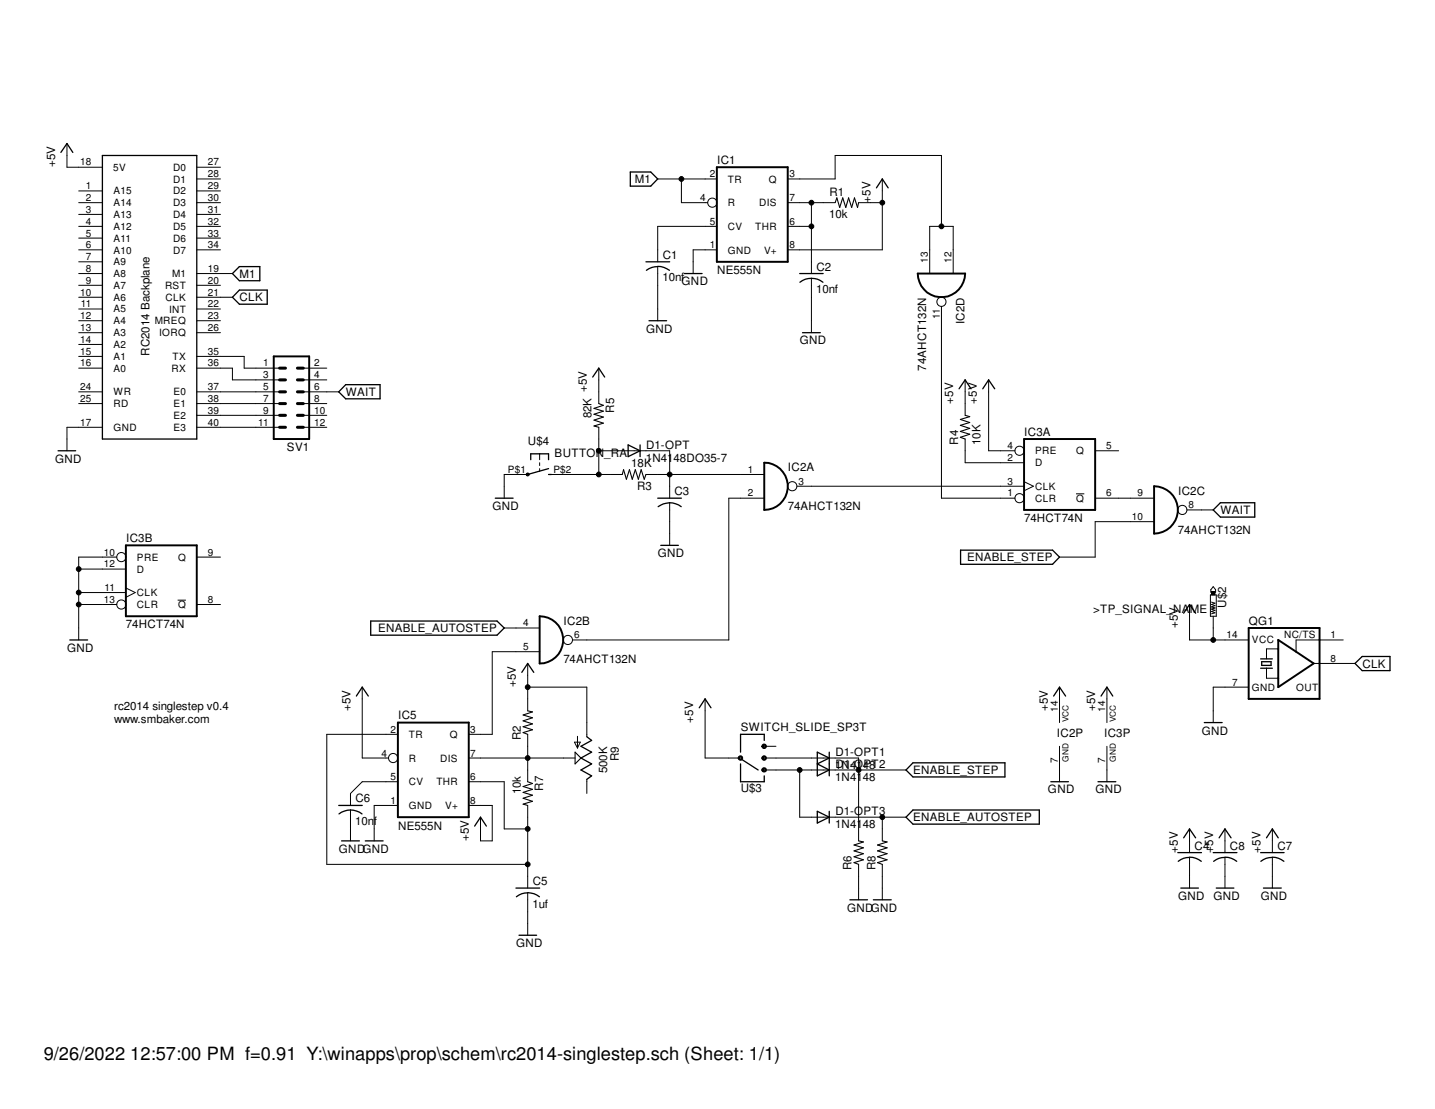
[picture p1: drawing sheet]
<svg xmlns="http://www.w3.org/2000/svg" width="279mm" height="216mm" viewBox="0 0 279 216" stroke-linecap="round" stroke-linejoin="round" font-family="sans-serif">
<g fill="none" stroke="#000" stroke-width=".19">
<path d="M13 27.9v4.7h6.9M15.3 37.2h4.6M15.3 39.5h4.6M38.3 37.2h4.6M38.3 39.5h4.6M38.3 32.6h4.6M38.3 34.8h4.6M128.1 34.8h11.5M132.7 34.8v4.7h5.1M153.4 39.5h9.2M153.4 34.8h9.2v-4.5h20.7v13.8M158 39.5v13.8"/>
<path d="M167.2 39.5h4.6M171.8 34.8v13.8h-18.4M15.3 41.7h4.6M15.3 44.1h4.6M15.3 46.4h4.6M15.3 48.6h4.6M15.3 51h4.6M15.3 53.3h4.6M15.3 55.5h4.6M15.3 57.9h4.6M38.3 41.7h4.6M38.3 44.1h4.6"/>
<path d="M38.3 46.4h4.6M38.3 48.6h4.6M38.3 53.3h7M38.3 55.5h4.6M38.3 57.9h7M128.1 51.9v10.5M139.6 44.1h-11.5v6.9M139.6 48.6h-4.6v4.7M153.4 44.1h4.6M158 54.2v10.6M181 53.3v-9.2h4.6v9.2M183.3 59.6v37.4h14.3"/>
<path d="M15.3 60.2h4.6M15.3 62.4h4.6M15.3 64.8h4.6M15.3 67.1h4.6M15.3 69.4h4.6M15.3 71.7h4.6M15.3 76.3h4.6M15.3 78.6h4.6M38.3 60.2h4.6M38.3 62.4h4.6M38.3 64.8h4.6M38.3 69.4h9.2v2.3h6.9"/>
<path d="M38.3 71.7h7v2.3h9.1M38.3 76.3h16.1M38.3 78.6h16.1M59.1 71.7h4.5M59.1 76.3h6.9M59.1 78.6h4.5M59.1 74h4.5M116.6 71.7v6.9M187.9 74v6.9M192.5 74v13.8h5.1M19.9 83.2h-6.9v4.6M38.3 83.2h16.1"/>
<path d="M38.3 80.9h16.1M59.1 83.2h4.5M59.1 80.9h4.5M102.5 92.2h.5l.1 .2-.1 .2h-.5zM102.7 92.4h-4.5v4.6M105.1 88.3v1.2M105.1 90.1v.5M105.1 91.2v.6M107.4 92.4h13.8M116.6 87.8h13.8v9.2M116.6 83.2v9.2M125.8 92.4h23"/>
<path d="M130.4 97.9v8.3M148.8 97h-6.9v27.6h-30.4M155.2 94.7h44.2M187.9 85.5v4.6h11.5M199.4 93.8l1.8 .9-1.8 .8M209.5 96.1h1.6M213.2 97h11.5M213.2 87.8h4.6M231.1 99.3h5.1M15.3 117.7h7.4M15.3 110.8h9.2M15.3 115.4h9.2"/>
<path d="M22.7 108.5h-7.4v16.1M24.5 114.5l1.8 .9-1.8 .9M34.6 116.8h1.6M38.3 117.7h4.6M38.3 108.5h4.6M224.7 101.6h-11.5v6.9h-6.9M231.6 117.7v6.9h11.5M235.7 115.8h1.1v4.2h-1.1zM235.9 115.2h.7v.6h-.7zM235.9 117.2l.7 .2-.7 .3 .7 .2-.7 .3 .7 .2-.7 .2 .7 .2-.7 .2 .7 .3-.7 .2M236.2 120v4.6M236.2 114.2l.5 .6v.5h-.9v-.5z"/>
<path d="M70.5 133.8v13.8h5.1M98.2 122.3h6.9M102.7 129.2v9.2M102.7 133.8h11.6v9.6M105.1 126.9h-9.3v16.1h-4.5M137.3 136.1v11.5h6.9M206.3 133.8v6.9M215.5 133.8v6.9M243.1 133.8h-6.9v6.9M246.6 130.1v1.9h2.3M248.9 126.3h-2.3v2M255.8 129.2h8"/>
<path d="M261.5 124.6h-9.2v2.3M68.2 157.7v6M77.5 143h-13.9v25.3h39.1M77.5 152.2h-7l-2.3 2.3v2.3M77.5 156.8h-4.6v6.9M91.3 147.6h20.7M91.3 152.2h6.9v9.2h4.5M91.3 156.8h4.5v6.9h-2.2v-4.6M102.7 143v9.2M102.7 156.8v16.1M111.8 144.5h1.2l-.6 1.1zM112.4 143.3v2.3"/>
<path d="M114.3 151.7v2.8M143.8 147.3l.5-.1 .3 .4-.1 .2-.2 .2-.5-.2-.1-.2h.3l.1-.2 .3 .2-.3 .2-.1-.2h-.3zM148.4 149.6l.2-.1 .5 .1v.6l-.2 .1-.5-.1-.1-.3h.3l.1-.2 .3 .2-.2 .2-.5-.2zM148.4 147.3l.5-.1 .3 .4-.1 .2-.5 .2-.3-.4h.3l.1-.2 .3 .2-.3 .2-.1-.2h-.3zM148.4 145l.5-.1 .3 .4-.1 .2-.5 .2-.3-.4h.3l.1-.2 .3 .2-.3 .2-.1-.2h-.3zM148.8 147.6h18.4v16.1M148.8 149.9h27.6M148.8 145.3h2.3M155.7 149.9v9.2h20.7M171.8 159.1v4.6M206.3 145.3v6.9M215.5 145.3v6.9"/>
<path d="M102.7 173.8v8.3M167.2 168.3v6.9M171.8 168.3v6.9M231.6 161.4v4.6M231.6 166.9v6M238.5 161.4v4.6M238.5 166.9v6M247.7 161.4v4.6M247.7 166.9v6"/>
<circle cx="132.7" cy="34.8" r=".46"/>
<circle cx="138.7" cy="39.5" r=".89"/>
<circle cx="158" cy="39.5" r=".46"/>
<circle cx="171.8" cy="39.5" r=".46"/>
<circle cx="158" cy="44.1" r=".46"/>
<circle cx="183.3" cy="58.8" r=".89"/>
<circle cx="183.3" cy="44.1" r=".46"/>
<circle cx="116.6" cy="92.4" r=".46"/>
<circle cx="116.6" cy="87.8" r=".46"/>
<circle cx="130.4" cy="92.4" r=".46"/>
<circle cx="154.3" cy="94.7" r=".89"/>
<circle cx="198.5" cy="87.8" r=".89"/>
<circle cx="198.5" cy="97" r=".89"/>
<circle cx="230.2" cy="99.3" r=".89"/>
<circle cx="15.3" cy="110.8" r=".46"/>
<circle cx="15.3" cy="115.4" r=".46"/>
<circle cx="15.3" cy="117.7" r=".46"/>
<circle cx="23.6" cy="117.7" r=".89"/>
<circle cx="23.6" cy="108.5" r=".89"/>
<circle cx="102.7" cy="133.8" r=".46"/>
<circle cx="110.6" cy="124.6" r=".89"/>
<circle cx="236.2" cy="124.6" r=".46"/>
<circle cx="76.5" cy="147.6" r=".89"/>
<circle cx="102.7" cy="147.6" r=".46"/>
<circle cx="155.7" cy="149.9" r=".46"/>
<circle cx="167.2" cy="149.9" r=".46"/>
<circle cx="171.8" cy="159.1" r=".46"/>
<circle cx="102.7" cy="161.4" r=".46"/>
<circle cx="102.7" cy="168.3" r=".46"/>
</g>
<g fill="none" stroke="#000" stroke-width=".25">
<path d="M11.9 29.7l1.1-1.8 1.2 1.8M19.9 30.3h18.4v55.2h-18.4zM122.7 33.5h4l1.4 1.3-1.4 1.4h-4zM170.6 36.6l1.2-1.8 1.1 1.8M46.6 51.9h4v2.8h-4l-1.3-1.4zM46.6 56.5h5.4v2.7h-5.4l-1.3-1.3zM125.8 51h4.6M128.1 51.9a4 4 0 0 1 2.2 .7M128.1 51.9a3.5 3.5 0 0 0-2.2 .7M133.3 53.3h3.4M155.7 53.3h4.6M155.7 54.9a3.7 3.7 0 0 1 4.5 0"/>
<path d="M67.3 74.9h6.7v2.7h-6.7l-1.3-1.3zM115.4 73.4l1.2-1.7 1.1 1.7M126.4 62.4h3.4M156.3 64.8h3.4M186.7 75.7l1.2-1.7 1.2 1.7M191.3 75.7l1.2-1.7 1.2 1.7M11.3 87.8h3.4M96.4 97h3.5M103.3 89.5v-1.2h3.5v1.2M106.8 92.4h.6M106.8 91.2l-4.1 1.2M122.3 86.6l2.3 1.2-2.3 1.1z"/>
<path d="M124.6 86.6v2.3M128.1 97h4.6M128.1 98.6a3.7 3.7 0 0 1 4.5 0M236.2 99.3l1.4-1.4h6.7v2.8h-6.7zM128.7 106.2h3.4M187 107.1h17.9l1.4 1.4-1.4 1.4h-17.9zM230.5 119.4l1.1-1.7 1.2 1.7M13.6 124.6h3.5M69.4 135.5l1.1-1.7 1.2 1.7M72.2 120.9h24.6l1.4 1.4-1.4 1.4h-24.6zM101.6 130.9l1.1-1.7 1.2 1.7M136.1 137.8l1.2-1.7 1.1 1.7"/>
<path d="M205.1 135.5l1.2-1.7 1.2 1.7M214.4 135.5l1.1-1.7 1.2 1.7M245.4 130.1h2.3M245.4 128.3h2.3M245.7 128.8h1.8v.7h-1.8zM263.8 129.2l1.4-1.4h5.4v2.8h-5.4zM66 156.8h4.5M66 158.5a3.7 3.7 0 0 1 4.5 0M114.3 143.4l.9 .7-2.1 1.2 2.1 1.1-2.1 1.2 2.1 1.1-2.1 1.2 2.1 1.1-.9 .7M144.2 148.7v3.5h4.6v-1.2M144.4 147.8l3.2 2.1M148.8 144.1v-1.1h-4.6v3.4"/>
<path d="M159.1 146.4l2.4 1.2-2.4 1.1 2.4 1.2-2.4 1.1zM159.1 157.9l2.4 1.2-2.4 1.1zM161.5 146.4v4.6M161.5 157.9v2.3M177.8 157.7h24.6v2.7h-24.6l-1.4-1.3zM177.8 148.5h17.9v2.8h-17.9l-1.4-1.4zM204.6 152.2h3.4M213.8 152.2h3.5M234.5 140.7h3.5M66.5 163.7h3.5M71.1 163.7h3.5M92.4 160.8l1.2-1.7 1.1 1.7"/>
<path d="M100.5 172.9h4.6M102.7 173.8a3.6 3.6 0 0 1 2.3 .8M102.7 173.8a3.3 3.3 0 0 0-2.2 .8M165.5 175.2h3.4M170.1 175.2h3.4M229.3 166h4.6M229.9 172.9h3.4M230.5 163.1l1.1-1.7 1.2 1.7M231.6 166.9a3.6 3.6 0 0 1 2.3 .8M231.6 166.9a3.3 3.3 0 0 0-2.2 .8M236.2 166h4.6M236.8 172.9h3.4"/>
<path d="M237.4 163.1l1.1-1.7 1.2 1.7M238.5 166.9a3.6 3.6 0 0 1 2.3 .8M238.5 166.9a3.3 3.3 0 0 0-2.2 .8M245.4 166h4.6M246 172.9h3.5M246.6 163.1l1.1-1.7 1.2 1.7M247.7 166.9a3.6 3.6 0 0 1 2.3 .8M247.7 166.9a3.3 3.3 0 0 0-2.2 .8M101 182.1h3.5"/>
</g>
<path d="M162.6 39.5l.3-1 .6 1.9 .6-1.9 .6 1.9 .5-1.9 .6 1.9 .6-1.9 .6 1.9 .2-.9M116.6 78.6l.9 .3-1.8 .6 1.8 .6-1.8 .5 1.8 .6-1.8 .6 1.8 .6-1.8 .5 .9 .3M121.2 92.4l.2-1 .6 1.9 .6-1.9 .5 1.9 .6-1.9 .6 1.9 .5-1.9 .6 1.9 .4-.9M187.9 80.9l.9 .2-1.8 .6 1.8 .6-1.8 .5 1.8 .6-1.8 .6 1.8 .5-1.8 .6 .9 .4M102.7 138.4l1 .2-1.8 .6 1.8 .5-1.8 .6 1.8 .6-1.8 .6 1.8 .6-1.8 .5 .8 .4M102.7 152.2l1 .3-1.8 .6 1.8 .6-1.8 .6 1.8 .5-1.8 .6 1.8 .6-1.8 .5 .8 .3M112 146.4l1.1 1.2-1.1 1.1zM167.2 163.7l.9 .2-1.8 .6 1.8 .6-1.8 .6 1.8 .5-1.8 .6 1.8 .6-1.8 .5 .9 .4M171.8 163.7l.9 .2-1.8 .6 1.8 .6-1.8 .6 1.8 .5-1.8 .6 1.8 .6-1.8 .5 .9 .4" fill="none" stroke="#000" stroke-width=".21"/>
<path d="M139.6 32.6h13.8v18.4h-13.8zM178.7 53.3h9.2a4.6 4.6 0 0 1-4.6 4.5 4.6 4.6 0 0 1-4.6-4.5zM53.3 69.4h6.9v16.1h-6.9zM148.8 90.1a4.6 4.6 0 0 1 4.6 4.6 4.6 4.6 0 0 1-4.6 4.6zM199.4 85.5h13.8v13.8h-13.8zM224.7 94.7a4.6 4.6 0 0 1 4.6 4.6 4.6 4.6 0 0 1-4.6 4.6zM24.5 106.2h13.8v13.8h-13.8zM105.1 120a4.6 4.6 0 0 1 4.6 4.6 4.6 4.6 0 0 1-4.6 4.6zM243.1 122.3h13.8v13.8h-13.8zM248.9 124.6l6.9 4.6-6.9 4.6zM77.5 140.7h13.8v18.4h-13.8z" fill="none" stroke="#000" stroke-width=".38"/>
<path d="M54.4 76.3h1.2M54.4 74h1.2M54.4 71.7h1.2M54.4 78.6h1.2M57.9 76.3h1.2M57.9 74h1.2M57.9 71.7h1.2M57.9 78.6h1.2M54.4 83.2h1.2M54.4 80.9h1.2M57.9 83.2h1.2M57.9 80.9h1.2" fill="none" stroke="#000" stroke-width=".59"/>
<g fill="#000">
<path d="M102.5 92.2h.5l.1 .2-.1 .2h-.5z" fill-rule="evenodd"/>
<path d="M235.9 115.2h.7v.6h-.7z" fill-rule="evenodd"/>
<path d="M143.8 147.3l.5-.1 .3 .4-.1 .2-.2 .2-.5-.2-.1-.2h.3l.1-.2 .3 .2-.3 .2-.1-.2h-.3z" fill-rule="evenodd"/>
<path d="M148.4 149.6l.2-.1 .5 .1v.6l-.2 .1-.5-.1-.1-.3h.3l.1-.2 .3 .2-.2 .2-.5-.2z" fill-rule="evenodd"/>
<path d="M148.4 147.3l.5-.1 .3 .4-.1 .2-.5 .2-.3-.4h.3l.1-.2 .3 .2-.3 .2-.1-.2h-.3z" fill-rule="evenodd"/>
<path d="M148.4 145l.5-.1 .3 .4-.1 .2-.5 .2-.3-.4h.3l.1-.2 .3 .2-.3 .2-.1-.2h-.3z" fill-rule="evenodd"/>
<circle cx="132.7" cy="34.8" r=".46"/>
<circle cx="158" cy="39.5" r=".46"/>
<circle cx="171.8" cy="39.5" r=".46"/>
<circle cx="158" cy="44.1" r=".46"/>
<circle cx="183.3" cy="44.1" r=".46"/>
<circle cx="116.6" cy="92.4" r=".46"/>
<circle cx="116.6" cy="87.8" r=".46"/>
<circle cx="130.4" cy="92.4" r=".46"/>
<circle cx="15.3" cy="110.8" r=".46"/>
<circle cx="15.3" cy="115.4" r=".46"/>
<circle cx="15.3" cy="117.7" r=".46"/>
<circle cx="102.7" cy="133.8" r=".46"/>
<circle cx="236.2" cy="124.6" r=".46"/>
<circle cx="102.7" cy="147.6" r=".46"/>
<circle cx="155.7" cy="149.9" r=".46"/>
<circle cx="167.2" cy="149.9" r=".46"/>
<circle cx="171.8" cy="159.1" r=".46"/>
<circle cx="102.7" cy="161.4" r=".46"/>
<circle cx="102.7" cy="168.3" r=".46"/>
</g>
<text font-size="3.6" x="8.5" y="206.4">9/26/2022 12:57:00 PM f=0.91 Y:\winapps\prop\schem\rc2014-singlestep.sch (Sheet: 1/1)</text>
<g font-size="2.2">
<text x="10.7" y="32.6" transform="rotate(-90 10.7 32.6)">+5V</text>
<text x="123.6" y="35.6">M1</text>
<text x="139.6" y="31.9">IC1</text>
<text x="161.5" y="38.1">R1</text>
<text x="169.5" y="39.5" transform="rotate(-90 169.5 39.5)">+5V</text>
<text x="161.5" y="42.5">10k</text>
<text x="129" y="50.4">C1</text>
<text x="139.6" y="53.4">NE555N</text>
<text x="159" y="52.7">C2</text>
<text x="46.7" y="54.1">M1</text>
<text x="46.7" y="58.7">CLK</text>
<text x="129" y="54.7">10nf</text>
<text x="132.7" y="55.5">GND</text>
<text x="158.9" y="57.1">10nf</text>
<text x="125.8" y="64.8">GND</text>
<text x="187.8" y="63.2" transform="rotate(-90 187.8 63.2)">IC2D</text>
<text x="29.1" y="69.3" transform="rotate(-90 29.1 69.3)">RC2014 Backplane</text>
<text x="155.7" y="67.1">GND</text>
<text x="67.4" y="77.1">WAIT</text>
<text x="114.3" y="76.3" transform="rotate(-90 114.3 76.3)">+5V</text>
<text x="180.3" y="72.1" transform="rotate(-90 180.3 72.1)">74AHCT132N</text>
<text x="115.2" y="81.4" transform="rotate(-90 115.2 81.4)">82K</text>
<text x="119.5" y="80.3" transform="rotate(-90 119.5 80.3)">R5</text>
<text x="185.6" y="78.6" transform="rotate(-90 185.6 78.6)">+5V</text>
<text x="190.2" y="78.6" transform="rotate(-90 190.2 78.6)">+5V</text>
<text x="55.9" y="87.8">SV1</text>
<text x="102.8" y="86.6">U$4</text>
<text x="108" y="88.9">BUTTON_RA</text>
<text x="125.8" y="89.9">1N4148DO35-7</text>
<text x="125.8" y="87.3">D1-OPT</text>
<text x="186.6" y="86.6" transform="rotate(-90 186.6 86.6)">R4</text>
<text x="190.9" y="86.6" transform="rotate(-90 190.9 86.6)">10K</text>
<text x="199.4" y="84.9">IC3A</text>
<text x="10.8" y="90.1">GND</text>
<text x="122.9" y="91">18K</text>
<text x="124" y="95.3">R3</text>
<text x="153.4" y="91.8">IC2A</text>
<text x="95.9" y="99.3">GND</text>
<text x="131.3" y="96.4">C3</text>
<text x="153.4" y="99.3">74AHCT132N</text>
<text x="199.4" y="101.6">74HCT74N</text>
<text x="229.4" y="96.4">IC2C</text>
<text x="237.7" y="100.1">WAIT</text>
<text x="24.6" y="105.6">IC3B</text>
<text x="229.3" y="103.9">74AHCT132N</text>
<text x="128.1" y="108.5">GND</text>
<text x="188.3" y="109.3">ENABLE_STEP</text>
<text x="212.9" y="119.3">&gt;TP_SIGNAL_NAME</text>
<text x="238.8" y="118.3" transform="rotate(-90 238.8 118.3)">U$2</text>
<text x="24.5" y="122.3">74HCT74N</text>
<text x="73.6" y="123.1">ENABLE_AUTOSTEP</text>
<text x="109.7" y="121.7">IC2B</text>
<text x="229.3" y="122.3" transform="rotate(-90 229.3 122.3)">+5V</text>
<text x="243.2" y="121.7">QG1</text>
<text x="13.1" y="126.9">GND</text>
<text x="109.7" y="129.2">74AHCT132N</text>
<text x="265.3" y="130">CLK</text>
<text x="100.5" y="133.8" transform="rotate(-90 100.5 133.8)">+5V</text>
<text x="22.2" y="138.3">rc2014 singlestep v0.4</text>
<text x="22.2" y="140.7">www.smbaker.com</text>
<text x="68.2" y="138.4" transform="rotate(-90 68.2 138.4)">+5V</text>
<text x="77.5" y="140">IC5</text>
<text x="135" y="140.7" transform="rotate(-90 135 140.7)">+5V</text>
<text x="144.2" y="142.3">SWITCH_SLIDE_SP3T</text>
<text x="204" y="138.4" transform="rotate(-90 204 138.4)">+5V</text>
<text x="205.8" y="143.6">IC2P</text>
<text x="213.2" y="138.4" transform="rotate(-90 213.2 138.4)">+5V</text>
<text x="215" y="143.6">IC3P</text>
<text x="234" y="143">GND</text>
<text x="101.4" y="144.1" transform="rotate(-90 101.4 144.1)">R2</text>
<text x="120.5" y="148.2" transform="rotate(-90 120.5 148.2)">R9</text>
<text x="162.6" y="149.7">1N4148</text>
<text x="162.6" y="147.2">D1-OPT1</text>
<text x="162.6" y="149.4">D1-OPT2</text>
<text x="101.4" y="154.6" transform="rotate(-90 101.4 154.6)">10k</text>
<text x="105.7" y="153.9" transform="rotate(-90 105.7 153.9)">R7</text>
<text x="118.2" y="150.5" transform="rotate(-90 118.2 150.5)">500K</text>
<text x="144.2" y="154.3">U$3</text>
<text x="162.6" y="152">1N4148</text>
<text x="177.8" y="150.7">ENABLE_STEP</text>
<text x="204" y="154.5">GND</text>
<text x="213.3" y="154.5">GND</text>
<text x="69.2" y="160.6">10nf</text>
<text x="69.2" y="156.2">C6</text>
<text x="77.5" y="161.5">NE555N</text>
<text x="162.6" y="161.2">1N4148</text>
<text x="162.6" y="158.7">D1-OPT3</text>
<text x="177.8" y="159.9">ENABLE_AUTOSTEP</text>
<text x="66" y="166">GNDGND</text>
<text x="91.3" y="163.7" transform="rotate(-90 91.3 163.7)">+5V</text>
<text x="229.3" y="166" transform="rotate(-90 229.3 166)">+5V</text>
<text x="232.6" y="165.4">C4</text>
<text x="236.2" y="166" transform="rotate(-90 236.2 166)">+5V</text>
<text x="239.5" y="165.4">C8</text>
<text x="245.4" y="166" transform="rotate(-90 245.4 166)">+5V</text>
<text x="248.7" y="165.4">C7</text>
<text x="103.7" y="172.3">C5</text>
<text x="165.8" y="169.4" transform="rotate(-90 165.8 169.4)">R6</text>
<text x="170.4" y="169.4" transform="rotate(-90 170.4 169.4)">R8</text>
<text x="103.7" y="176.7">1uf</text>
<text x="164.9" y="177.5">GNDGND</text>
<text x="229.4" y="175.2">GND</text>
<text x="236.3" y="175.2">GND</text>
<text x="245.5" y="175.2">GND</text>
<text x="100.5" y="184.4">GND</text>
</g>
<g font-size="1.9">
<text x="15.6" y="32.2">18</text>
<text x="22.1" y="33.2">5V</text>
<text x="33.7" y="33.3">D0</text>
<text x="33.7" y="35.6">D1</text>
<text x="40.5" y="32.2">27</text>
<text x="40.5" y="34.5">28</text>
<text x="138.2" y="34.5">2</text>
<text x="141.7" y="35.6">TR</text>
<text x="149.7" y="35.6">Q</text>
<text x="153.7" y="34.5">3</text>
<text x="16.7" y="36.8">1</text>
<text x="16.7" y="39.1">2</text>
<text x="16.7" y="41.4">3</text>
<text x="22.1" y="37.8">A15</text>
<text x="22.1" y="40.1">A14</text>
<text x="33.7" y="37.8">D2</text>
<text x="33.7" y="40.2">D3</text>
<text x="40.5" y="36.8">29</text>
<text x="40.5" y="39.1">30</text>
<text x="40.5" y="41.4">31</text>
<text x="136.4" y="39.1">4</text>
<text x="141.7" y="40.1">R</text>
<text x="147.8" y="40.2">DIS</text>
<text x="153.7" y="39.1">7</text>
<text x="16.7" y="43.7">4</text>
<text x="16.7" y="46.1">5</text>
<text x="22.1" y="42.5">A13</text>
<text x="22.1" y="44.7">A12</text>
<text x="22.1" y="47">A11</text>
<text x="33.7" y="42.5">D4</text>
<text x="33.7" y="44.7">D5</text>
<text x="33.7" y="47.1">D6</text>
<text x="40.5" y="43.7">32</text>
<text x="40.5" y="46.1">33</text>
<text x="138.2" y="43.7">5</text>
<text x="141.7" y="44.7">CV</text>
<text x="147.1" y="44.7">THR</text>
<text x="153.7" y="43.7">6</text>
<text x="16.7" y="48.3">6</text>
<text x="16.7" y="50.6">7</text>
<text x="16.7" y="53">8</text>
<text x="22.1" y="49.4">A10</text>
<text x="22.1" y="51.6">A9</text>
<text x="22.1" y="53.9">A8</text>
<text x="33.5" y="54">M1</text>
<text x="33.7" y="49.4">D7</text>
<text x="40.5" y="48.3">34</text>
<text x="40.5" y="53">19</text>
<text x="138.2" y="48.3">1</text>
<text x="141.7" y="49.4">GND</text>
<text x="148.8" y="49.4">V+</text>
<text x="153.7" y="48.3">8</text>
<text x="180.7" y="51.1" transform="rotate(-90 180.7 51.1)">13</text>
<text x="185.3" y="51.1" transform="rotate(-90 185.3 51.1)">12</text>
<text x="15.6" y="57.5">10</text>
<text x="15.7" y="59.9">11</text>
<text x="16.7" y="55.2">9</text>
<text x="22.1" y="56.3">A7</text>
<text x="22.1" y="58.5">A6</text>
<text x="32.1" y="56.3">RST</text>
<text x="32.2" y="58.6">CLK</text>
<text x="40.5" y="55.2">20</text>
<text x="40.5" y="57.5">21</text>
<text x="40.5" y="59.9">22</text>
<text x="15.6" y="62.1">12</text>
<text x="15.6" y="64.4">13</text>
<text x="22.1" y="60.8">A5</text>
<text x="22.1" y="63.2">A4</text>
<text x="22.1" y="65.4">A3</text>
<text x="30.1" y="63.2">MREQ</text>
<text x="31" y="65.5">IORQ</text>
<text x="32.9" y="60.9">INT</text>
<text x="40.5" y="62.1">23</text>
<text x="40.5" y="64.4">26</text>
<text x="183" y="62.1" transform="rotate(-90 183 62.1)">11</text>
<text x="15.6" y="66.8">14</text>
<text x="15.6" y="69">15</text>
<text x="15.6" y="71.3">16</text>
<text x="22.1" y="67.8">A2</text>
<text x="22.1" y="70.1">A1</text>
<text x="33.6" y="70.1">TX</text>
<text x="40.5" y="69">35</text>
<text x="40.5" y="71.3">36</text>
<text x="51.2" y="71.3">1</text>
<text x="61.2" y="71.3">2</text>
<text x="15.6" y="75.9">24</text>
<text x="22.1" y="72.3">A0</text>
<text x="22.1" y="77">WR</text>
<text x="33.4" y="72.4">RX</text>
<text x="33.8" y="77">E0</text>
<text x="40.5" y="75.9">37</text>
<text x="51.2" y="73.7">3</text>
<text x="51.2" y="75.9">5</text>
<text x="61.2" y="73.7">4</text>
<text x="61.2" y="75.9">6</text>
<text x="15.6" y="82.8">17</text>
<text x="15.6" y="78.2">25</text>
<text x="22.1" y="83.9">GND</text>
<text x="22.1" y="79.2">RD</text>
<text x="33.8" y="79.3">E1</text>
<text x="33.8" y="81.6">E2</text>
<text x="33.8" y="83.9">E3</text>
<text x="40.5" y="78.2">38</text>
<text x="40.5" y="80.6">39</text>
<text x="40.5" y="82.8">40</text>
<text x="50.2" y="82.8">11</text>
<text x="51.2" y="78.2">7</text>
<text x="51.2" y="80.6">9</text>
<text x="61.2" y="78.2">8</text>
<text x="61.2" y="80.6">10</text>
<text x="61.2" y="82.8">12</text>
<text x="196.2" y="89.7">2</text>
<text x="196.2" y="87.5">4</text>
<text x="201.5" y="88.5">PRE</text>
<text x="209.5" y="88.5">Q</text>
<text x="215.3" y="87.5">5</text>
<text x="98.9" y="92">P$1</text>
<text x="107.7" y="92">P$2</text>
<text x="145.6" y="92">1</text>
<text x="155.5" y="94.4">3</text>
<text x="196.2" y="94.4">3</text>
<text x="201.5" y="90.8">D</text>
<text x="201.5" y="95.4">CLK</text>
<text x="145.6" y="96.6">2</text>
<text x="196.2" y="96.6">1</text>
<text x="201.5" y="97.7">CLR</text>
<text x="209.5" y="97.7">Q</text>
<text x="215.3" y="96.6">6</text>
<text x="220.4" y="101.3">10</text>
<text x="221.5" y="96.6">9</text>
<text x="231.4" y="98.9">8</text>
<text x="20.2" y="110.4">12</text>
<text x="20.2" y="108.2">10</text>
<text x="26.7" y="111.5">D</text>
<text x="26.7" y="109.2">PRE</text>
<text x="34.7" y="109.2">Q</text>
<text x="40.5" y="108.2">9</text>
<text x="20.2" y="117.3">13</text>
<text x="20.3" y="115.1">11</text>
<text x="26.7" y="118.4">CLR</text>
<text x="26.7" y="116.1">CLK</text>
<text x="34.7" y="118.4">Q</text>
<text x="40.5" y="117.3">8</text>
<text x="101.9" y="122">4</text>
<text x="111.8" y="124.2">6</text>
<text x="238.8" y="124.2">14</text>
<text x="243.8" y="125.3">VCC</text>
<text x="250.1" y="124.1">NC/TS</text>
<text x="259" y="124.2">1</text>
<text x="101.9" y="126.6">5</text>
<text x="259" y="128.9">8</text>
<text x="239.9" y="133.5">7</text>
<text x="243.8" y="134.5">GND</text>
<text x="252.4" y="134.5">OUT</text>
<text x="76" y="142.7">2</text>
<text x="79.6" y="143.7">TR</text>
<text x="87.6" y="143.7">Q</text>
<text x="91.6" y="142.7">3</text>
<text x="206" y="138.6" transform="rotate(-90 206 138.6)">14</text>
<text x="215.2" y="138.6" transform="rotate(-90 215.2 138.6)">14</text>
<text x="74.3" y="147.3">4</text>
<text x="79.6" y="148.3">R</text>
<text x="85.7" y="148.3">DIS</text>
<text x="91.6" y="147.3">7</text>
<text x="206" y="148.5" transform="rotate(-90 206 148.5)">7</text>
<text x="215.2" y="148.5" transform="rotate(-90 215.2 148.5)">7</text>
<text x="76" y="151.8">5</text>
<text x="79.6" y="152.9">CV</text>
<text x="85" y="152.9">THR</text>
<text x="91.6" y="151.8">6</text>
<text x="76" y="156.5">1</text>
<text x="79.6" y="157.5">GND</text>
<text x="86.7" y="157.5">V+</text>
<text x="91.6" y="156.5">8</text>
</g>
<g font-size="1.6">
<text x="208" y="140.6" transform="rotate(-90 208 140.6)">VCC</text>
<text x="217.3" y="140.6" transform="rotate(-90 217.3 140.6)">VCC</text>
<text x="208" y="148.3" transform="rotate(-90 208 148.3)">GND</text>
<text x="217.3" y="148.3" transform="rotate(-90 217.3 148.3)">GND</text>
</g>
</svg>
